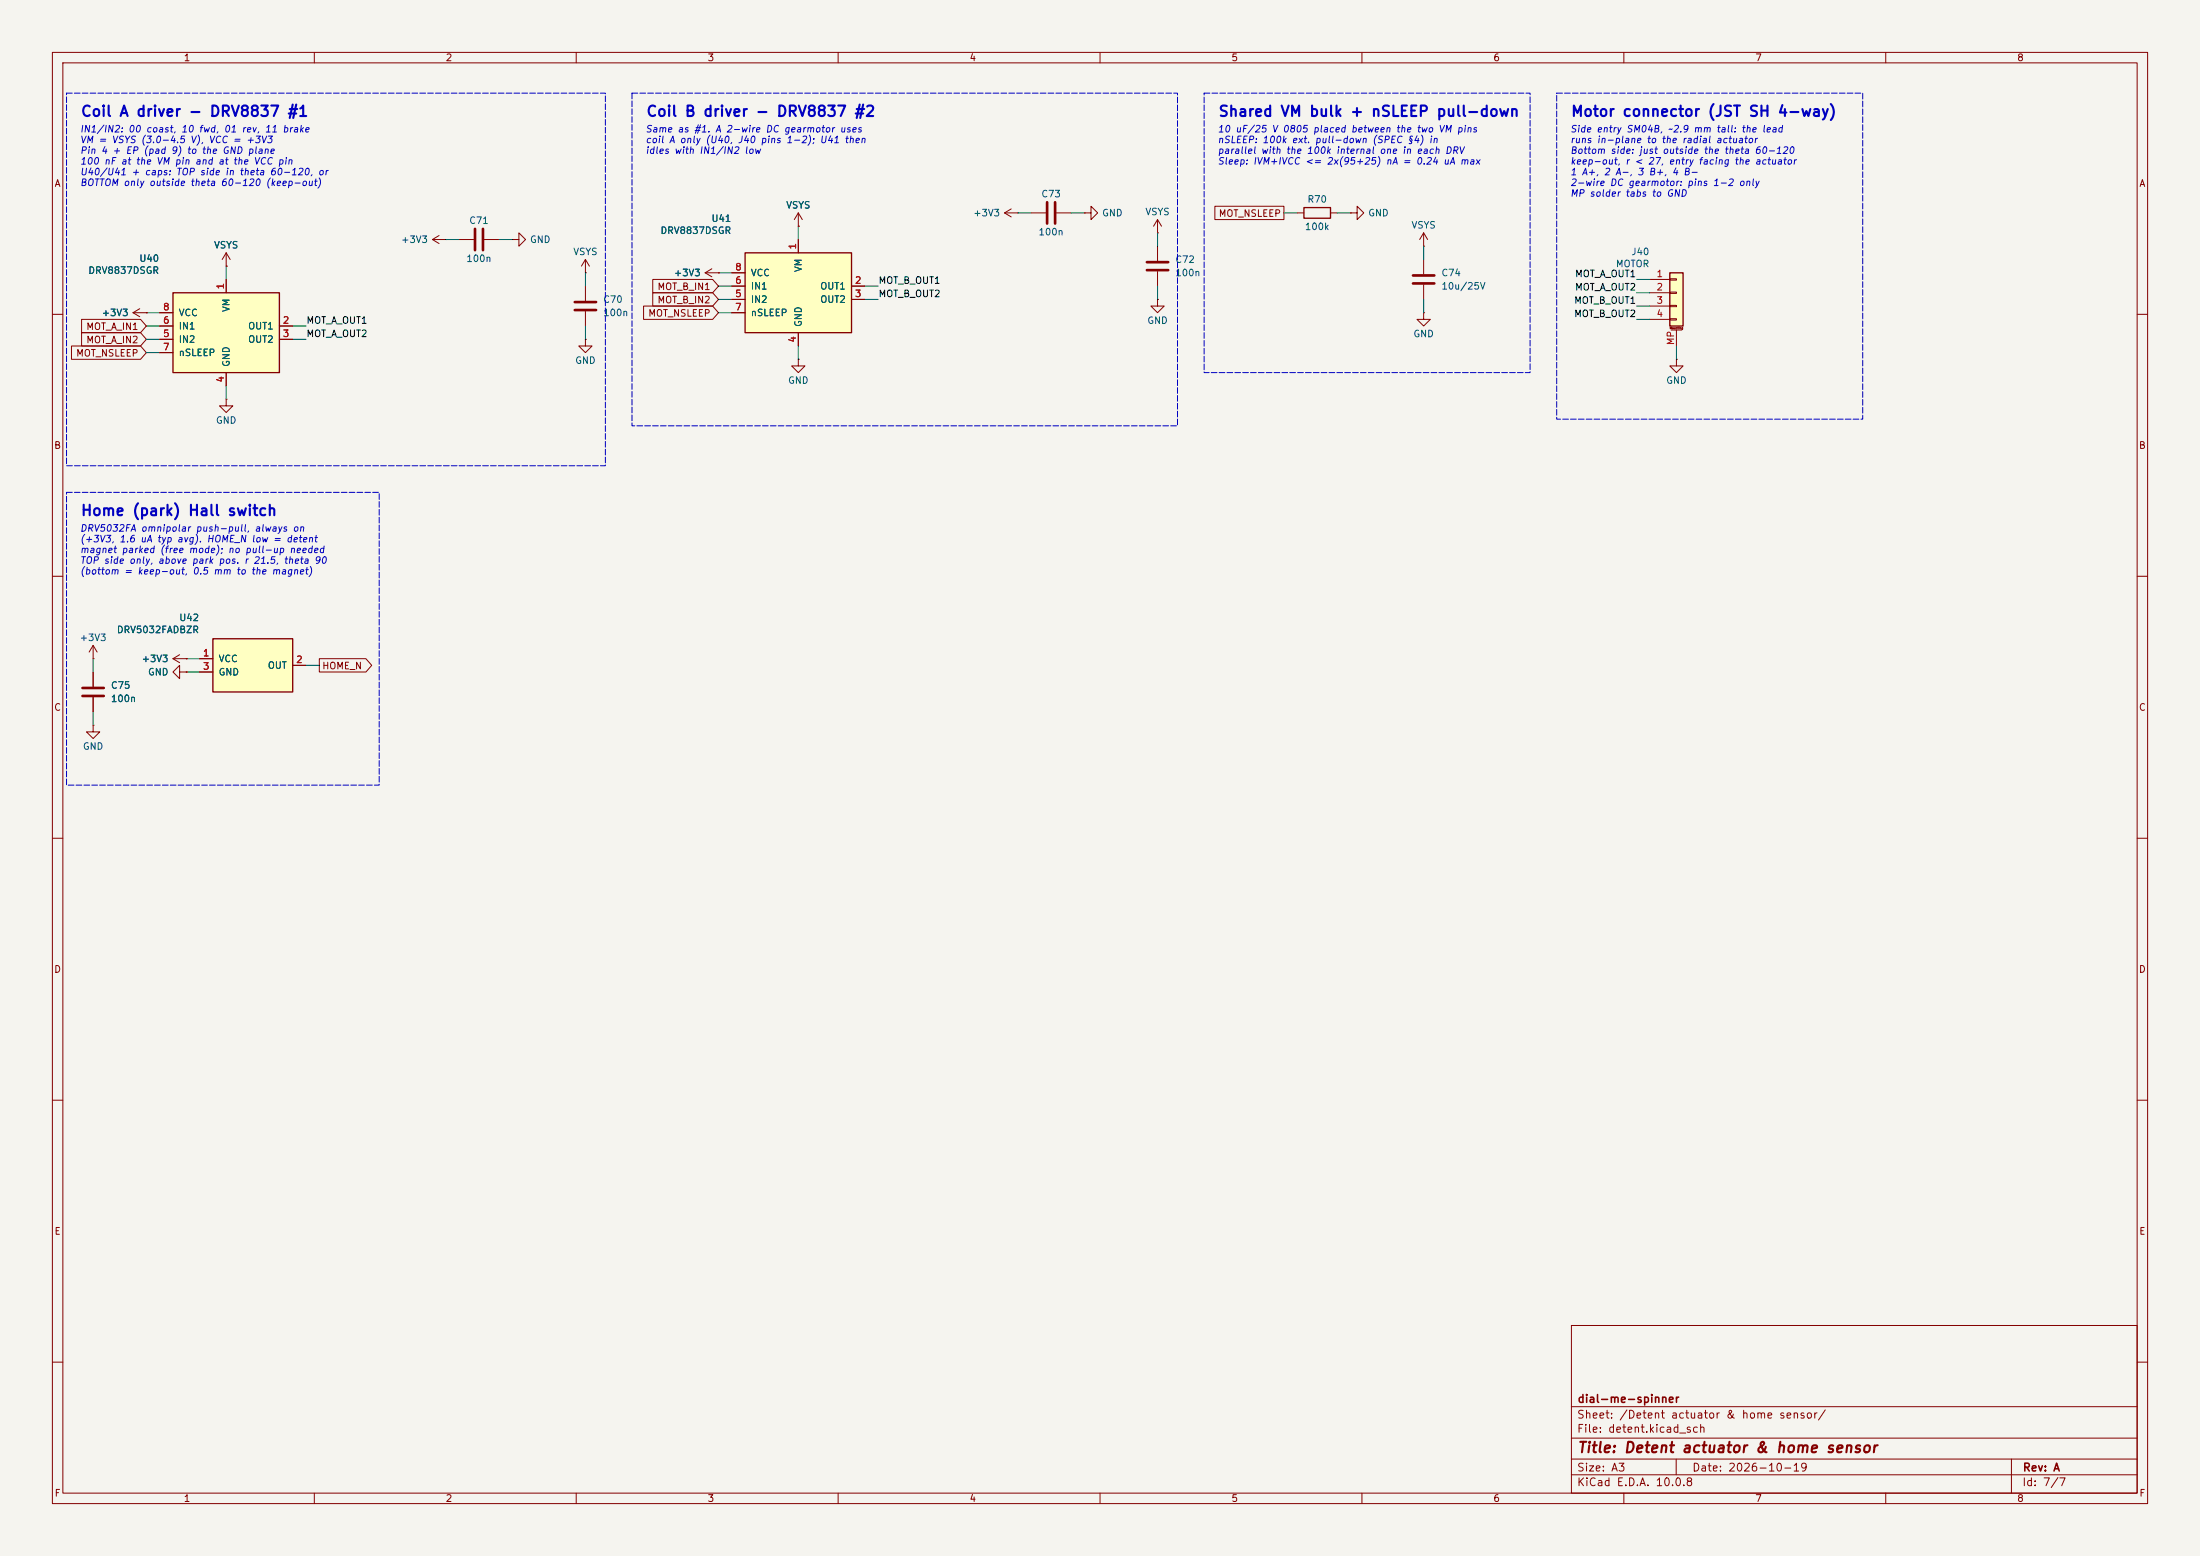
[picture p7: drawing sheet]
<svg xmlns="http://www.w3.org/2000/svg" width="420mm" height="297mm" viewBox="0 0 420 297" stroke-linecap="round" stroke-linejoin="round" font-family="sans-serif">
<path d="M0 0h420v297h-420z" fill="#f5f4ef" stroke="#f5f4ef" stroke-width=".19"/>
<g fill="none" stroke="#840000" stroke-width=".19">
<path d="M10 10h400v277h-400zM12 12h396v273h-396zM60 10v2M110 10v2M160 10v2M210 10v2M260 10v2M310 10v2M360 10v2M10 60h2M152.4 68.6v1.3h1.3l-1.3 1.2-1.3-1.2h1.3M152.4 68.6h.1"/>
<path d="M408 60h2M10 110h2M408 110h2M10 160h2M408 160h2M10 210h2M408 210h2M300 253h108v32h-108zM10 260h2M300 278.5h108M300 274.5h108M300 268.5h108"/>
<path d="M320 278.5v3M384 278.5v6.5M408 260h2M60 285v2M110 285v2M160 285v2M210 285v2M260 285v2M300 281.5h108M310 285v2M360 285v2"/>
</g>
<path d="M40.6 121.9h15.3v10.2h-15.3z" fill="#ffffc2"/>
<path d="M40.6 121.9h15.3v10.2h-15.3z" fill="none" stroke="#840000" stroke-width=".25"/>
<g fill="none" stroke="#840000" stroke-width=".19">
<path d="M25.4 59.7l1.3 .8M25.4 59.7h2.5M26.7 58.9l-1.3 .8M27.9 59.7h.1M43.2 50.8h.1M43.2 48.3l-.8 1.2M43.2 48.3l.7 1.2M43.2 48.3v2.5M196.8 40.6h2.8M201.7 40.6h2.8M207 40.6h1.3v-1.2l1.2 1.2-1.2 1.3v-1.3M207 40.6h.1"/>
<path d="M221 44.5h.1M221 41.9l-.8 1.3M221 41.9l.7 1.3M221 41.9v2.6M221 47v2.8M221 51.8v2.8M17.8 138.4v1.3h1.2l-1.2 1.3-1.3-1.3h1.3M17.8 138.4h.1M17.8 125.7h.1M17.8 123.2v2.5M17.8 128.3v2.8M17.8 133.1v2.8"/>
<path d="M17.8 123.2l-.8 1.3M17.8 123.2l.7 1.3M33 125.7h2.6M33 125.7l1.3 .8M34.3 128.3v-1.3l-1.3 1.3 1.3 1.2v-1.2h1.3M34.3 125l-1.3 .7M35.6 125.7h.1M35.6 128.3h.1M38.1 125.7h2.5M38.1 128.3h2.5M55.9 127h2.5"/>
</g>
<path d="M199.9 38.6v4.1M201.4 38.6v4.1M218.9 50h4.1M218.9 51.6h4.1M15.7 131.3h4.1M15.7 132.8h4.1" fill="none" stroke="#840000" stroke-width=".51"/>
<path d="M142.2 48.3h20.4v15.2h-20.4z" fill="#ffffc2"/>
<path d="M248.9 39.6h5.1v2.1h-5.1zM142.2 48.3h20.4v15.2h-20.4z" fill="none" stroke="#840000" stroke-width=".25"/>
<g fill="none" stroke="#840000" stroke-width=".19">
<path d="M193 39.9l-1.2 .7M82.5 45.7l1.3 .8M82.5 45.7h2.6M83.8 45l-1.3 .7M85.1 45.7h.1M111.8 54.6v2.8M111.8 59.4v2.8M134.6 52.1h2.6M134.6 52.1l1.3 .7M135.9 51.3l-1.3 .8M137.2 52.1h.1M139.7 54.6h2.5"/>
<path d="M139.7 57.2h2.5M139.7 59.7h2.5M139.7 52.1h2.5M152.4 43.2h.1M152.4 40.6v2.6M152.4 45.7v2.6M152.4 40.6l-.8 1.3M152.4 40.6l.8 1.3M162.6 54.6h2.5M162.6 57.2h2.5M191.8 40.6l1.2 .8M191.8 40.6h2.5"/>
<path d="M194.3 40.6h.1M221 57.2v1.2h1.2l-1.2 1.3-1.3-1.3h1.3M221 57.2h.1M247.6 40.6h1.3M254 40.6h1.3M257.8 40.6h1.3v-1.2l1.2 1.2-1.2 1.3v-1.3M257.8 40.6h.1M271.8 47h.1M271.8 59.7v1.3h1.2l-1.2 1.2-1.3-1.2h1.3M271.8 59.7h.1M271.8 44.5l-.8 1.2M271.8 44.5l.7 1.2"/>
<path d="M271.8 44.5v2.5M271.8 49.5v2.8M271.8 54.4v2.8M111.8 64.8v1.2h1.2l-1.2 1.3-1.3-1.3h1.3M111.8 64.8h.1M152.4 63.5v2.5"/>
</g>
<path d="M109.7 57.7h4.1M109.7 59.2h4.1M269.7 52.6h4.1M269.7 54.1h4.1" fill="none" stroke="#840000" stroke-width=".51"/>
<path d="M318.8 52.1h2.5v10.1h-2.5z" fill="#ffffc2"/>
<path d="M318.8 52.1h2.5v10.1h-2.5z" fill="none" stroke="#840000" stroke-width=".25"/>
<path d="M315 53.3h3.8M315 55.9h3.8M315 58.4h3.8M318.8 53.2h1.2v.3h-1.2zM318.8 55.8h1.2v.2h-1.2zM318.8 58.3h1.2v.2h-1.2zM315 61h3.8M318.8 60.8h1.2v.3h-1.2zM319 63h2.1M320 68.6v1.3h1.3l-1.3 1.2-1.2-1.2h1.2M320 68.6h.1M320 63v3" fill="none" stroke="#840000" stroke-width=".19"/>
<path d="M33 55.9h20.3v15.2h-20.3z" fill="#ffffc2"/>
<path d="M33 55.9h20.3v15.2h-20.3z" fill="none" stroke="#840000" stroke-width=".25"/>
<g fill="none" stroke="#840000" stroke-width=".19">
<path d="M231.9 39.4h13.2v2.5h-13.2zM27.9 59.7h.1M30.5 59.7h2.5M43.2 50.8h.1M43.2 53.3v2.6M87.6 45.7h2.8M92.5 45.7h2.7M97.8 45.7h1.3v-1.2l1.2 1.2-1.2 1.3v-1.3M97.8 45.7h.1M111.8 52.1h.1M111.8 49.5l-.8 1.3M111.8 49.5l.7 1.3"/>
<path d="M111.8 49.5v2.6M122.9 58.4h13.1l1.2 1.3-1.2 1.3h-13.1zM124.6 53.3h11.4l1.2 1.3-1.2 1.3h-11.4zM124.6 55.9h11.4l1.2 1.3-1.2 1.2h-11.4zM137.2 52.1h.1M139.7 59.7h2.5M139.7 54.6h2.5M139.7 57.2h2.5M139.7 52.1h2.5M152.4 43.2h.1M152.4 45.7v2.6M162.6 54.6h2.5"/>
<path d="M162.6 57.2h2.5M13.6 66h13.2l1.1 1.3-1.1 1.3h-13.2zM15.6 61h11.2l1.1 1.2-1.1 1.3h-11.2zM15.6 63.5h11.2l1.1 1.3-1.1 1.2h-11.2zM30.5 62.2h2.5M30.5 64.8h2.5M30.5 67.3h2.5M43.2 76.2v1.3h1.2l-1.2 1.2-1.3-1.2h1.3M43.2 76.2h.1M43.2 71.1v2.6M53.3 62.2h2.6M53.3 64.8h2.6"/>
<path d="M152.4 63.5v2.5M17.8 128.3v2.8M17.8 133.1v2.8M35.6 125.7h.1M35.6 128.3h.1M38.1 125.7h2.5M38.1 128.3h2.5M55.9 127h2.5M61 125.7h8.9l1.1 1.3-1.1 1.3h-8.9z"/>
</g>
<path d="M90.7 43.7v4.1M92.2 43.7v4.1" fill="none" stroke="#840000" stroke-width=".51"/>
<g fill="none" stroke="#009600" stroke-width=".19">
<path d="M27.9 59.7h2.6M43.2 50.8v2.5M85.1 45.7h2.5M95.2 45.7h2.6M111.8 52.1v2.5M137.2 57.2h2.5M137.2 59.7h2.5M137.2 54.6h2.5M137.2 52.1h2.5M152.4 43.2v2.5M165.1 57.2h2.5M165.1 54.6h2.5"/>
<path d="M194.3 40.6h2.5M204.5 40.6h2.5M221 44.5v2.5M221 54.6v2.6M245.1 40.6h2.5M255.3 40.6h2.5M271.8 47v2.5M271.8 57.2v2.5M312.4 55.9h2.6M312.4 58.4h2.6M312.4 53.3h2.6M27.9 64.8h2.6"/>
<path d="M27.9 62.2h2.6M27.9 67.3h2.6M43.2 73.7v2.5M55.9 64.8h2.5M55.9 62.2h2.5M111.8 62.2v2.6M152.4 66v2.6M312.4 61h2.6M320 66v2.6M17.8 125.7v2.6M17.8 135.9v2.5M35.6 128.3h2.5"/>
<path d="M35.6 125.7h2.5M58.4 127h2.6"/>
</g>
<path d="M12.7 17.8h102.9v71.1h-102.9zM120.6 17.8h104.2v63.5h-104.2zM229.9 17.8h62.2v53.3h-62.2zM297.2 17.8h58.4v62.2h-58.4zM12.7 94h59.7v55.9h-59.7z" fill="none" stroke="#0000c2" stroke-width=".19" stroke-dasharray="1.1 .4"/>
<g font-size="2" fill="#0000c2">
<text x="15.3" y="22.7">Coil A driver - DRV8837 #1</text>
<text x="123.3" y="22.7">Coil B driver - DRV8837 #2</text>
<text x="232.5" y="22.7">Shared VM bulk + nSLEEP pull-down</text>
<text x="299.8" y="22.7">Motor connector (JST SH 4-way)</text>
<text x="15.3" y="98.9">Home (park) Hall switch</text>
</g>
<text font-size="2" fill="#840000" x="301" y="277.8">Title: Detent actuator &amp; home sensor</text>
<g font-size="1.5" fill="#840000">
<text x="301" y="268.1">dial-me-spinner</text>
<text x="300.9" y="273.8">File: detent.kicad_sch</text>
<text x="300.9" y="271.1">Sheet: /Detent actuator &amp; home sensor/</text>
<text x="300.9" y="281.2">Size: A3</text>
<text x="322.9" y="281.2">Date: 2026-10-19</text>
<text x="386" y="281.2">Rev: A</text>
<text x="300.9" y="284">KiCad E.D.A. 10.0.8</text>
<text x="385.9" y="284">Id: 7/7</text>
</g>
<g font-size="1.3" fill="#840000">
<text x="35" y="12">1</text>
<text x="85" y="12">2</text>
<text x="135" y="12">3</text>
<text x="185" y="12">4</text>
<text x="235" y="12">5</text>
<text x="285" y="12">6</text>
<text x="335" y="12">7</text>
<text x="385" y="12">8</text>
<text x="10.3" y="36">A</text>
<text x="408.3" y="36">A</text>
<text x="232.6" y="41.7">MOT_NSLEEP</text>
<text x="125.4" y="55.7">MOT_B_IN1</text>
<text x="125.4" y="58.2">MOT_B_IN2</text>
<text x="16.4" y="63.3">MOT_A_IN1</text>
<text x="16.4" y="65.8">MOT_A_IN2</text>
<text x="123.7" y="60.7">MOT_NSLEEP</text>
<text x="14.4" y="68.4">MOT_NSLEEP</text>
<text x="10.2" y="86">B</text>
<text x="408.2" y="86">B</text>
<text x="61.4" y="128.1">HOME_N</text>
<text x="10.2" y="136">C</text>
<text x="408.2" y="136">C</text>
<text x="10.2" y="186">D</text>
<text x="408.2" y="186">D</text>
<text x="10.3" y="236">E</text>
<text x="408.3" y="236">E</text>
<text x="10.3" y="286">F</text>
<text x="35" y="287">1</text>
<text x="85" y="287">2</text>
<text x="135" y="287">3</text>
<text x="185" y="287">4</text>
<text x="235" y="287">5</text>
<text x="285" y="287">6</text>
<text x="335" y="287">7</text>
<text x="385" y="287">8</text>
<text x="408.3" y="286">F</text>
</g>
<g font-size="1.3" fill="#0000c2">
<text x="15.2" y="25.6">IN1/IN2: 00 coast, 10 fwd, 01 rev, 11 brake</text>
<text x="15.2" y="27.6">VM = VSYS (3.0-4.5 V), VCC = +3V3</text>
<text x="15.2" y="29.7">Pin 4 + EP (pad 9) to the GND plane</text>
<text x="123.1" y="25.6">Same as #1. A 2-wire DC gearmotor uses</text>
<text x="123.1" y="27.6">coil A only (U40, J40 pins 1-2); U41 then</text>
<text x="123.1" y="29.7">idles with IN1/IN2 low</text>
<text x="232.3" y="25.6">10 uF/25 V 0805 placed between the two VM pins</text>
<text x="232.3" y="27.6">nSLEEP: 100k ext. pull-down (SPEC §4) in</text>
<text x="232.3" y="29.7">parallel with the 100k internal one in each DRV</text>
<text x="299.6" y="25.6">Side entry SM04B, ~2.9 mm tall: the lead</text>
<text x="299.6" y="27.6">runs in-plane to the radial actuator</text>
<text x="299.6" y="29.7">Bottom side: just outside the theta 60-120</text>
<text x="15.2" y="31.7">100 nF at the VM pin and at the VCC pin</text>
<text x="15.2" y="33.8">U40/U41 + caps: TOP side in theta 60-120, or</text>
<text x="15.2" y="35.8">BOTTOM only outside theta 60-120 (keep-out)</text>
<text x="232.3" y="31.7">Sleep: IVM+IVCC &lt;= 2x(95+25) nA = 0.24 uA max</text>
<text x="299.6" y="31.7">keep-out, r &lt; 27, entry facing the actuator</text>
<text x="299.6" y="33.8">1 A+, 2 A-, 3 B+, 4 B-</text>
<text x="299.6" y="35.8">2-wire DC gearmotor: pins 1-2 only</text>
<text x="299.6" y="37.9">MP solder tabs to GND</text>
<text x="15.2" y="101.8">DRV5032FA omnipolar push-pull, always on</text>
<text x="15.2" y="103.8">(+3V3, 1.6 uA typ avg). HOME_N low = detent</text>
<text x="15.2" y="105.9">magnet parked (free mode); no pull-up needed</text>
<text x="15.2" y="107.9">TOP side only, above park pos. r 21.5, theta 90</text>
<text x="15.2" y="110">(bottom = keep-out, 0.5 mm to the magnet)</text>
</g>
<g font-size="1.3" fill="#006464">
<text x="150" y="40.1">VSYS</text>
<text x="185.7" y="41.6">+3V3</text>
<text x="198.7" y="38">C73</text>
<text x="210.3" y="41.6">GND</text>
<text x="218.6" y="41.4">VSYS</text>
<text x="249.5" y="39">R70</text>
<text x="261.1" y="41.6">GND</text>
<text x="40.8" y="47.7">VSYS</text>
<text x="76.5" y="46.7">+3V3</text>
<text x="89.5" y="43.1">C71</text>
<text x="101.1" y="46.7">GND</text>
<text x="126" y="45">DRV8837DSGR</text>
<text x="135.7" y="42.7">U41</text>
<text x="198.1" y="45.2">100n</text>
<text x="249" y="44.2">100k</text>
<text x="269.4" y="43.9">VSYS</text>
<text x="16.8" y="52.6">DRV8837DSGR</text>
<text x="26.5" y="50.3">U40</text>
<text x="88.9" y="50.3">100n</text>
<text x="109.3" y="49">VSYS</text>
<text x="128.5" y="53">+3V3</text>
<text x="143.2" y="53">VCC</text>
<text x="153.4" y="52" transform="rotate(-90 153.4 52)">VM</text>
<text x="224.3" y="50.5">C72</text>
<text x="224.3" y="53">100n</text>
<text x="275.1" y="53">C74</text>
<text x="308.4" y="51.3">MOTOR</text>
<text x="311.3" y="49">J40</text>
<text x="44.1" y="59.7" transform="rotate(-90 44.1 59.7)">VM</text>
<text x="115" y="58.1">C70</text>
<text x="143.2" y="58.1">IN2</text>
<text x="143.2" y="55.6">IN1</text>
<text x="156.5" y="55.6">OUT1</text>
<text x="156.5" y="58.1">OUT2</text>
<text x="275.1" y="55.6">10u/25V</text>
<text x="19.3" y="60.7">+3V3</text>
<text x="34" y="65.7">IN2</text>
<text x="34" y="63.2">IN1</text>
<text x="34" y="60.7">VCC</text>
<text x="47.3" y="63.2">OUT1</text>
<text x="47.3" y="65.7">OUT2</text>
<text x="115" y="60.7">100n</text>
<text x="143.2" y="60.7">nSLEEP</text>
<text x="153.4" y="62.5" transform="rotate(-90 153.4 62.5)">GND</text>
<text x="218.9" y="62.1">GND</text>
<text x="269.7" y="64.7">GND</text>
<text x="34" y="68.3">nSLEEP</text>
<text x="44.1" y="70.1" transform="rotate(-90 44.1 70.1)">GND</text>
<text x="109.7" y="69.8">GND</text>
<text x="150.3" y="73.6">GND</text>
<text x="318" y="73.6">GND</text>
<text x="41.1" y="81.2">GND</text>
<text x="34.1" y="118.9">U42</text>
<text x="15.1" y="122.7">+3V3</text>
<text x="22.2" y="121.2">DRV5032FADBZR</text>
<text x="21.1" y="131.8">C75</text>
<text x="26.9" y="126.7">+3V3</text>
<text x="28.2" y="129.2">GND</text>
<text x="41.6" y="126.7">VCC</text>
<text x="41.6" y="129.2">GND</text>
<text x="51" y="128">OUT</text>
<text x="21.1" y="134.3">100n</text>
<text x="15.7" y="143.4">GND</text>
</g>
<g font-size="1.3" fill="#a90000">
<text x="152.3" y="47.7" transform="rotate(-90 152.3 47.7)">1</text>
<text x="140.2" y="51.9">8</text>
<text x="316.1" y="53.2">1</text>
<text x="31" y="59.6">8</text>
<text x="43" y="55.3" transform="rotate(-90 43 55.3)">1</text>
<text x="140.2" y="57">5</text>
<text x="140.2" y="54.5">6</text>
<text x="140.2" y="59.6">7</text>
<text x="163.1" y="54.5">2</text>
<text x="163.1" y="57">3</text>
<text x="316.1" y="55.7">2</text>
<text x="316.1" y="58.3">3</text>
<text x="31" y="64.6">5</text>
<text x="31" y="62.1">6</text>
<text x="53.9" y="62.1">2</text>
<text x="53.9" y="64.6">3</text>
<text x="152.3" y="65.5" transform="rotate(-90 152.3 65.5)">4</text>
<text x="316.1" y="60.8">4</text>
<text x="31" y="67.2">7</text>
<text x="319.9" y="66" transform="rotate(-90 319.9 66)">MP</text>
<text x="43" y="73.1" transform="rotate(-90 43 73.1)">4</text>
<text x="38.6" y="125.6">1</text>
<text x="38.6" y="128.1">3</text>
<text x="56.4" y="126.9">2</text>
</g>
<g font-size="1.3" fill="#0f0f0f">
<text x="300.6" y="53.2">MOT_A_OUT1</text>
<text x="167.6" y="57">MOT_B_OUT2</text>
<text x="167.6" y="54.5">MOT_B_OUT1</text>
<text x="300.4" y="58.3">MOT_B_OUT1</text>
<text x="300.6" y="55.8">MOT_A_OUT2</text>
<text x="58.4" y="62.1">MOT_A_OUT1</text>
<text x="58.4" y="64.6">MOT_A_OUT2</text>
<text x="300.4" y="60.8">MOT_B_OUT2</text>
</g>
<text font-size=".4" fill="#840000" x="318.7" y="62.9">Mounting</text>
</svg>
